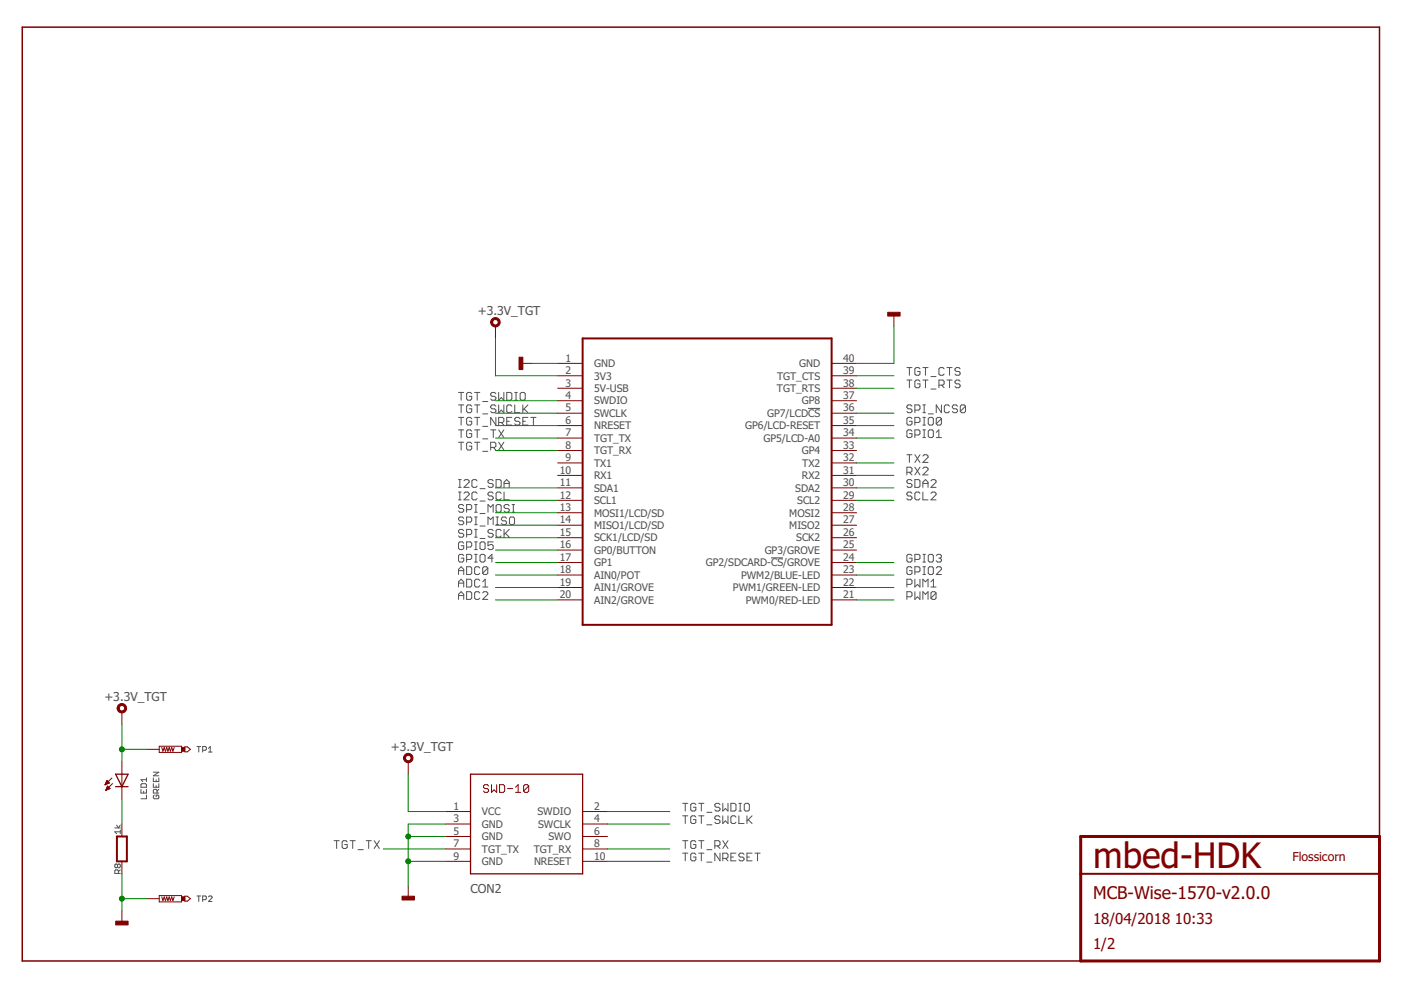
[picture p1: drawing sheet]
<svg xmlns="http://www.w3.org/2000/svg" width="297mm" height="210mm" viewBox="0 0 297 210" stroke-linecap="round" stroke-linejoin="round" font-family="sans-serif">
<g fill="none" stroke="#505050" stroke-width=".21">
<path d="M192.3 77.9h1.1M192.8 77.9v1.7M195.1 78.2l-.3-.3h-.6l-.2 .3v1.1l.2 .3h.6l.3-.3v-.5h-.6M195.7 77.9h1.1M196.2 77.9v1.7M197.4 79.8h1.1M200.2 78.2l-.3-.3h-.6l-.2 .3v1.1l.2 .3h.6l.3-.3M200.8 77.9h1.1M201.3 77.9v1.7M203.6 78.2l-.3-.3h-.5l-.3 .3v.3l.3 .3h.5l.3 .2v.3l-.3 .3h-.5l-.3-.3M97.2 91.1h1.1M97.2 93.8h1.1"/>
<path d="M97.2 83.2h1.1M97.2 85.9h1.1M97.2 88.5h1.1M97.8 83.2v1.7M97.8 85.9v1.6M97.8 88.5v1.6M97.8 91.1v1.7M97.8 93.8v1.6M100 91.4l-.3-.3h-.5l-.3 .3v1.1l.3 .3h.5l.3-.3v-.6h-.5M100 83.5l-.3-.3h-.5l-.3 .3v1.1l.3 .3h.5l.3-.3v-.6h-.5M100 86.1l-.3-.2h-.5l-.3 .2v1.1l.3 .3h.5l.3-.3v-.5h-.5M100 88.8l-.3-.3h-.5l-.3 .3v1.1l.3 .2h.5l.3-.2v-.6h-.5"/>
<path d="M100 94l-.3-.2h-.5l-.3 .2v1.1l.3 .3h.5l.3-.3v-.5h-.5M100.6 91.1h1.1M100.6 93.8h1.1M100.6 83.2h1.1M100.6 85.9h1.1M100.6 88.5h1.1M101.2 83.2v1.7M101.2 85.9v1.6M101.2 88.5v1.6M101.2 91.1v1.7M101.2 93.8v1.6M102.3 93h1.1"/>
<path d="M102.3 95.7h1.1M102.3 85.1h1.1M102.3 87.8h1.1M102.3 90.4h1.1M104 91.1h1.1M104 94.9h.9l.2-.3v-.6l-.2-.2h-.9v1.6M104.6 91.1v1.7M104.6 94.9l.5 .5M105.1 83.5l-.2-.3h-.6l-.3 .3v.3l.3 .2h.6l.2 .3v.3l-.2 .3h-.6l-.3-.3M105.1 86.1l-.2-.2h-.6l-.3 .2v.3l.3 .3h.6l.2 .3v.2l-.2 .3h-.6l-.3-.3M105.1 88.5v1.6l-1.1-1.6v1.6M105.7 91.1l1.1 1.7"/>
<path d="M105.7 93.8l1.1 1.6M105.7 83.2v1.7l.6-.6 .5 .6v-1.7M105.7 85.9v1.6l.6-.5 .5 .5v-1.6M105.7 89.6h.9l.2-.3v-.5l-.2-.3h-.9v1.6M106.3 89.6l.5 .5M106.8 91.1l-1.1 1.7M106.8 93.8l-1.1 1.6M107.4 83.2h.8l.3 .3v1.1l-.3 .3h-.8zM107.4 89.3h.6M108.5 86.1l-.3-.2h-.5l-.3 .2v1.1l.3 .3h.5l.3-.3M108.5 88.5h-1.1v1.6h1.1M109.1 83.2h.6"/>
<path d="M109.1 84.9h.6M109.1 85.9v1.6h1.1M109.4 83.2v1.7M110.2 88.8l-.2-.3h-.6l-.3 .3v.2l.3 .3h.6l.2 .3v.3l-.2 .2h-.6l-.3-.2M110.6 83.2h.5l.3 .3v1.1l-.3 .3h-.5l-.3-.3v-1.1zM110.8 85.9v1.6M110.8 89.3h.6M111.1 86.7l.8 .8M111.9 88.5h-1.1v1.6h1.1M111.9 85.9l-1.1 1.1M112.5 88.5h1.1M113.1 88.5v1.6"/>
<path d="M171.3 86.6h2.6M192.3 80.6h1.1M192.3 96.4h1.1M192.8 80.6v1.6M192.8 96.4v1.6M193.4 91.4l-.3-.3h-.6l-.2 .3v1.1l.2 .3h.6l.3-.3v-.6h-.6M193.4 86.1l-.3-.2h-.6l-.2 .2v.3l.2 .3h.6l.3 .3v.2l-.3 .3h-.6l-.2-.3M193.4 88.8l-.3-.3h-.6l-.2 .3v1.1l.2 .2h.6l.3-.2v-.6h-.6M194 92.2h.8l.3-.3v-.5l-.3-.3h-.8v1.7M194 87h.8l.3-.3v-.6l-.3-.2h-.8v1.6M194 89.6h.8l.3-.3v-.5l-.3-.3h-.8v1.6M194 96.4l1.1 1.6"/>
<path d="M194 99.1l1.1 1.6M195.1 80.9l-.3-.3h-.6l-.2 .3v1l.2 .3h.6l.3-.3v-.5h-.6M195.1 96.4l-1.1 1.6M195.1 99.1l-1.1 1.6M195.7 91.1h.5M195.7 92.8h.5M195.7 85.9h.5M195.7 87.5h.5M195.7 88.5h.5M195.7 90.1h.5M195.7 80.6h1.1M195.7 96.7l.2-.3h.6l.3 .3v.3l-1.1 1h1.1"/>
<path d="M195.7 99.3l.2-.2h.6l.3 .2v.3l-1.1 1.1h1.1M195.9 85.9v1.6M195.9 88.5v1.6M195.9 91.1v1.7M196.2 80.6v1.6M196.8 87.8h1.1M197.1 91.1h.5l.3 .3v1.1l-.3 .3h-.5l-.3-.3v-1.1zM197.1 88.5h.5l.3 .3v1.1l-.3 .2h-.5l-.3-.2v-1.1zM197.4 82.5h1.1M198.5 92.8h1.1M198.5 91.7l.6-.6v1.7M199.1 81.7h.8l.3-.3v-.5l-.3-.3h-.8v1.6"/>
<path d="M199.6 88.8l-.3-.3h-.5l-.3 .3v1.1M199.6 88.8v1.1l-.3 .2h-.5l-.3-.2M199.6 85.9v1.6l-1.1-1.6v1.6M199.6 88.8l-1.1 1.1M199.6 81.7l.6 .5M200.8 80.6h1.1M201.3 86.1l-.3-.2h-.5l-.3 .2v1.1l.3 .3h.5l.3-.3M201.3 80.6v1.6M203 86.1l-.3-.2h-.5l-.3 .2v.3l.3 .3h.5l.3 .3v.2l-.3 .3h-.5l-.3-.3M203.6 80.9l-.3-.3h-.5l-.3 .3v.2l.3 .3h.5l.3 .3v.2l-.3 .3h-.5l-.3-.3M204.7 86.1l-.3-.2h-.5l-.3 .2v1.1M204.7 86.1v1.1l-.3 .3h-.5l-.3-.3"/>
<path d="M204.7 86.1l-1.1 1.1M97.2 103.3h.6M97.2 101.7h.6M97.2 106h.6M97.2 104.3h.6M97.5 101.7v1.6M97.5 104.3v1.7M98.3 109.9l-.3-.3h-.5l-.3 .3v.3l.3 .2h.5l.3 .3v.3l-.3 .3h-.5l-.3-.3M98.3 107.3l-.3-.3h-.5l-.3 .3v.2l.3 .3h.5l.3 .3v.2l-.3 .3h-.5l-.3-.3M98.3 112.5l-.3-.3h-.5l-.3 .3v.3l.3 .3h.5l.3 .2v.3l-.3 .3h-.5l-.3-.3M98.3 115.2l-.3-.3h-.5l-.3 .3v1.1l.3 .2h.5l.3-.2v-.6h-.5M98.3 117.8l-.3-.3h-.5l-.3 .3v1.1l.3 .3h.5l.3-.3v-.6h-.5"/>
<path d="M98.4 102l.2-.3h.6l.3 .3v.2l-1.1 1.1h1.1M98.4 104.6l.2-.3h.6l.3 .3v.3l-1.1 1.1h1.1M98.9 108.1h.8l.3-.3v-.5l-.3-.3h-.8v1.6M98.9 110.7h.8l.3-.3v-.5l-.3-.3h-.8v1.7M98.9 113.3h.8l.3-.2v-.6l-.3-.3h-.8v1.7M98.9 116h.8l.3-.3v-.5l-.3-.3h-.8v1.6M98.9 118.6h.8l.3-.3v-.5l-.3-.3h-.8v1.7M100.6 109.6h.6M100.6 111.3h.6M100.6 112.2h.6M100.6 113.9h.6M100.6 107h.6"/>
<path d="M100.6 108.6h.6M100.6 114.9h.6M100.6 116.5h.6M100.6 117.5h.6M100.6 119.2h.6M100.9 107v1.6M100.9 109.6v1.7M100.9 112.2v1.7M100.9 114.9v1.6M100.9 117.5v1.7M101.2 102l-.3-.3h-.6l-.2 .3v1.1l.2 .2h.6l.3-.2M101.2 104.6l-.3-.3h-.6l-.2 .3v1.1l.2 .3h.6l.3-.3"/>
<path d="M101.8 103.6h1M101.8 106.2h1M101.8 111.5h1M101.8 114.2h1M101.8 108.9h1M102 117.5h.6l.2 .3v1.1l-.2 .3h-.6l-.2-.3v-1.1zM102 114.9h.6l.2 .3v1.1l-.2 .2h-.6l-.2-.2v-1.1zM103.5 108.6v-1.6l.5 .5 .6-.5v1.6M103.5 111.3v-1.7l.5 .6 .6-.6v1.7M104.6 102l-.3-.3h-.6l-.2 .3v.2l.2 .3h.6l.3 .3v.3l-.3 .2h-.6l-.2-.2M104.6 104.6l-.3-.3h-.6l-.2 .3v.3l.2 .3h.6l.3 .2v.3l-.3 .3h-.6l-.2-.3M104.6 112.5l-.3-.3h-.6l-.2 .3v.3l.2 .3h.6l.3 .2v.3l-.3 .3h-.6l-.2-.3"/>
<path d="M104.6 114.9h-1.1v.8l.5-.3h.3l.3 .3v.6l-.3 .2h-.6l-.2-.2M104.6 118.3h-1.1l.8-.8v1.7M105.2 101.7h.8l.3 .3v1.1l-.3 .2h-.8zM105.2 109.6h.5M105.2 111.3h.5M105.4 107h.6l.3 .3v1l-.3 .3h-.6l-.2-.3v-1zM105.4 109.6v1.7M106.3 104.6l-.3-.3h-.6l-.2 .3v1.1l.2 .3h.6l.3-.3M106.3 112.5l-.3-.3h-.6l-.2 .3v1.1l.2 .3h.6l.3-.3M106.9 102.5h1.1M106.9 103.3v-1.1l.5-.5 .6 .5v1.1M106.9 104.3v1.7h1.1"/>
<path d="M106.9 112.2v1.7M107.1 113.1l.9 .8M107.4 109.9l-.3-.3h-.5l-.3 .3v.3l.3 .2h.5l.3 .3v.3l-.3 .3h-.5l-.3-.3M108 107.3l-.3-.3h-.6l-.2 .3v.2l.2 .3h.6l.3 .3v.2l-.3 .3h-.6l-.2-.3M108 112.2l-1.1 1.1M108.3 109.6h.5l.3 .3v1.1l-.3 .3h-.5l-.3-.3v-1.1zM108.6 107h.5M108.6 108.6h.5M108.8 107v1.6M163.5 118.3h2.5M192.3 100.1h.8l.3-.2v-.6l-.3-.2h-.8v1.6M192.8 100.1l.6 .6"/>
<path d="M193.4 102l-.3-.3h-.6l-.2 .3v.2l.2 .3h.6l.3 .3v.3l-.3 .2h-.6l-.2-.2M193.4 104.6l-.3-.3h-.6l-.2 .3v.3l.2 .3h.6l.3 .2v.3l-.3 .3h-.6l-.2-.3M193.4 117.8l-.3-.3h-.6l-.2 .3v1.1l.2 .3h.6l.3-.3v-.6h-.6M194 101.7h.8l.3 .3v1.1l-.3 .2h-.8zM194 118.6h.8l.3-.3v-.5l-.3-.3h-.8v1.7M195.1 104.6l-.3-.3h-.6l-.2 .3v1.1l.2 .3h.6l.3-.3M195.7 102.5h1.1M195.7 104.3v1.7h1.1M195.7 103.3v-1.1l.5-.5 .6 .5v1.1M195.7 117.5h.5M195.7 119.2h.5M195.9 117.5v1.7"/>
<path d="M197.1 117.5h.5l.3 .3v1.1l-.3 .3h-.5l-.3-.3v-1.1zM197.4 102l.3-.3h.5l.3 .3v.2l-1.1 1.1h1.1M197.4 104.6l.3-.3h.5l.3 .3v.3l-1.1 1.1h1.1M198.5 117.8l.3-.3h.5l.3 .3v.3l-.3 .2M199.1 118.3h.2M199.3 118.3l.3 .3v.3l-.3 .3h-.5l-.3-.3M97.2 121.8v-1.1l.6-.5 .5 .5v1.1M97.2 124.5v-1.1l.6-.6 .5 .6v1.1M97.2 127.1v-1.1l.6-.5 .5 .5v1.1M97.2 121h1.1M97.2 123.6h1.1M97.2 126.3h1.1"/>
<path d="M98.9 120.2h.8l.3 .2v1.1l-.3 .3h-.8zM98.9 122.8h.8l.3 .3v1.1l-.3 .3h-.8zM98.9 125.5h.8l.3 .2v1.1l-.3 .3h-.8zM101.7 120.4l-.2-.2h-.6l-.3 .2v1.1l.3 .3h.6l.2-.3M101.7 123.1l-.2-.3h-.6l-.3 .3v1.1l.3 .3h.6l.2-.3M101.7 125.7l-.2-.2h-.6l-.3 .2v1.1l.3 .3h.6l.2-.3M102.3 125.7l.3-.2h.5l.3 .2v.3l-1.1 1.1h1.1M102.3 124.5h1.1M102.3 123.4l.6-.6v1.7M103.4 120.4v1.1l-.3 .3h-.5l-.3-.3M103.4 120.4l-.3-.2h-.5l-.3 .2v1.1M103.4 120.4l-1.1 1.1"/>
<path d="M192.3 123.9h.8l.3-.3v-.5l-.3-.3h-.8v1.7M192.3 126.5h.8l.3-.2v-.6l-.3-.2h-.8v1.6M193.4 120.4l-.3-.2h-.6l-.2 .2v1.1l.2 .3h.6l.3-.3v-.5h-.6M194 121.3h.8l.3-.3v-.6l-.3-.2h-.8v1.6M194 122.8v1.7l.5-.6 .6 .6v-1.7M194 125.5v1.6l.5-.6 .6 .6v-1.6M195.7 121.8h.5M195.7 120.2h.5M195.7 124.5v-1.7l.5 .6 .6-.6v1.7M195.7 127.1v-1.6l.5 .5 .6-.5v1.6M195.9 120.2v1.6M196.8 120.4l.3-.2h.5l.3 .2v1.1l-.3 .3h-.5l-.3-.3z"/>
<path d="M197.4 124.5h1.1M197.4 123.4l.5-.6v1.7M198.5 125.7v1.1l-.3 .3h-.5l-.3-.3M198.5 125.7l-.3-.2h-.5l-.3 .2v1.1M198.5 125.7l-1.1 1.1M198.5 120.4l.3-.2h.5l.3 .2v.3l-1.1 1.1h1.1M41.8 158.3h.7M42.1 158.3v1.1M43 159.1h.6l.2-.2v-.4l-.2-.2h-.6v1.1M44.2 158.7l.4-.4v1.1M44.2 159.4h.8M24.3 175.5h1.2"/>
<path d="M24.7 174.9l.4 .6 .4-.6M25.5 176.4h-1.2l.4 .3M25.5 176v.7M29.9 167.4v.7h1.2v-.7M30.1 166.2h.7l.3 .1v.6h-1.2v-.6zM30.5 167.7v.4M31.1 168.6v.8h-1.2M31.1 164.9v.8M31.1 165.3h-1.2l.4 .4M32.5 164.9v.8h1.2v-.8M32.5 166.2v.7h1.2v-.7M32.5 163.7h1.2l-1.2 .8h1.2"/>
<path d="M32.7 168.6l-.2 .2v.4l.2 .2h.8l.2-.2v-.4l-.2-.2h-.4v.4M33.1 165.3v.4M33.1 166.5v.4M33.3 168.1v-.5l-.2-.2h-.4l-.2 .2v.5h1.2M33.7 167.4l-.4 .3M70.8 178.2h1.1M71.4 178.2v1.7M73.6 178.5l-.3-.3h-.5l-.3 .3v1.1l.3 .3h.5l.3-.3v-.5h-.5M74.2 178.2h1.1M74.8 178.2v1.7M77.6 178.2h1.1M78.2 178.2v1.7"/>
<path d="M79.3 178.2l1.1 1.7M80.4 178.2l-1.1 1.7M144.7 178.2h1.1M144.7 170.3h1.1M144.7 173h1.1M145.3 170.3v1.7M145.3 173v1.6M145.3 178.2v1.7M147.5 178.5l-.2-.3h-.6l-.2 .3v1.1l.2 .3h.6l.2-.3v-.5h-.5M147.5 170.6l-.2-.3h-.6l-.2 .3v1.1l.2 .3h.6l.2-.3v-.5h-.5M147.5 173.2l-.2-.2h-.6l-.2 .2v1.1l.2 .3h.6l.2-.3v-.5h-.5M148.1 178.2h1.1"/>
<path d="M148.1 170.3h1.1M148.1 173h1.1M148.7 170.3v1.7M148.7 173v1.6M148.7 178.2v1.7M149.9 172.2h1M149.9 174.9h1M151.6 179.3h.8l.3-.2v-.6l-.3-.3h-.8v1.7M152.1 179.3l.6 .6M152.7 170.6l-.3-.3h-.6l-.2 .3v.3l.2 .3h.6l.3 .2v.3l-.3 .3h-.6l-.2-.3M152.7 173.2l-.3-.2h-.6l-.2 .2v.3l.2 .3h.6l.3 .3v.2l-.3 .3h-.6l-.2-.3M153.2 178.2l1.1 1.7"/>
<path d="M153.2 170.3v1.7l.6-.6 .5 .6v-1.7M153.2 173v1.6l.6-.5 .5 .5v-1.6M154.3 178.2l-1.1 1.7M155 170.3h.8l.2 .3v1.1l-.2 .3h-.8zM156 173.2l-.2-.2h-.6l-.2 .2v1.1l.2 .3h.6l.2-.3M156.7 170.3h.5M156.7 172h.5M156.7 173v1.6h1.1M156.9 170.3v1.7M158.1 170.3h.5l.3 .3v1.1l-.3 .3h-.5l-.3-.3v-1.1zM158.4 173v1.6M158.6 173.8l.8 .8"/>
<path d="M159.4 173l-1 1.1M24.9 183.4l.2-.2 .4 .2v.4l-.2 .2-.4-.2M24.9 183.4l-.2-.2-.4 .2v.4l.2 .2 .4-.2M24.9 183.4v.4M25.1 185.2v-.6l-.2-.2h-.4l-.2 .2v.6h1.2M25.5 184.4l-.4 .4M41.8 190h.7M42.1 190v1.1M43 190.8h.6l.2-.3v-.3l-.2-.2h-.6v1.1M44.2 190.2l.2-.2h.4l.2 .2v.2l-.8 .7h.8M75.9 180.1h1.1M144.7 180.9h1.1"/>
<path d="M145.3 180.9v1.6M147.5 181.2l-.2-.3h-.6l-.2 .3v1l.2 .3h.6l.2-.3v-.5h-.5M148.1 180.9h1.1M148.7 180.9v1.6M149.9 180.1h1M149.9 182.8h1M152.7 180.9v1.6l-1.1-1.6v1.6M153.2 182h.9l.2-.3v-.5l-.2-.3h-.9v1.6M153.8 182l.5 .5M155 181.7h.5M156 180.9h-1v1.6h1M157.8 181.2l-.3-.3h-.6l-.2 .3v.2l.2 .3h.6l.3 .3v.2l-.3 .3h-.6l-.2-.3"/>
<path d="M158.4 181.7h.5M159.4 180.9h-1v1.6h1M160.1 180.9h1.1M160.6 180.9v1.6"/>
</g>
<path d="M292.5 177.4v-171.6h-287.8v198h224.4" fill="none" stroke="#800000" stroke-width=".32"/>
<path d="M229.1 177.4h63.4v26.4h-63.4z" fill="none" stroke="#800000" stroke-width=".63"/>
<path d="M123.5 71.8h52.8v60.7h-52.8zM24.8 177.4h2.1v5.2h-2.1zM229.1 185.3h63.4" fill="none" stroke="#800000" stroke-width=".42"/>
<g fill="#800000" stroke="#800000" stroke-width=".21">
<path d="M110 75.7h.8v2.7h-.8z"/>
<path d="M188.2 66.2h2.6v.8h-2.6z"/>
<path d="M24.5 195.3h2.7v.8h-2.7z"/>
<path d="M38.5 158.5h.7v.8h-.7z"/>
<path d="M38.5 190.1h.7v.8h-.7z"/>
<path d="M85.2 190h2.7v.8h-2.7z"/>
</g>
<g fill="none" stroke="#800000" stroke-width=".21">
<path d="M105.1 69.1v2.7M110.3 77h2.7M118.2 77h5.3M118.2 79.7h5.3M176.3 77h5.3M176.3 79.7h5.3M189.5 66.5v2.6M118.2 82.3h5.3M118.2 85h5.3M118.2 87.6h5.3M118.2 90.2h5.3M118.2 92.9h5.3"/>
<path d="M118.2 95.5h5.3M118.2 98.1h5.3M176.3 82.3h5.3M176.3 85h5.3M176.3 87.6h5.3M176.3 90.2h5.3M176.3 92.9h5.3M176.3 95.5h5.3M176.3 98.1h5.3M118.2 100.8h5.3M118.2 103.4h5.3M118.2 106.1h5.3"/>
<path d="M118.2 108.7h5.3M118.2 111.4h5.3M118.2 114h5.3M118.2 116.6h5.3M118.2 119.3h5.3M176.3 100.8h5.3M176.3 103.4h5.3M176.3 106.1h5.3M176.3 108.7h5.3M176.3 111.4h5.3M176.3 114h5.3M176.3 116.6h5.3"/>
<path d="M176.3 119.3h5.3M118.2 121.9h5.3M118.2 124.6h5.3M118.2 127.2h5.3M176.3 121.9h5.3M176.3 124.6h5.3M176.3 127.2h5.3M25.8 151v2.6M31.1 158.9h2.7M33.8 158.2h4.7v1.3h-4.7zM34.3 158.5l.2 .8 .3-.8 .3 .8 .2-.8 .3 .8 .3-.8 .2 .8 .3-.8 .3 .8 .2-.8M39.2 158.3h.5l.7 .6-.7 .5h-.5z"/>
<path d="M22.3 166.4h.1M22.3 166.3h.3M22.4 166.1h.5M22.4 166h.8M22.4 167.5h.1M22.5 167.4h.3M22.5 165.9h.6M22.5 165.8h.5M22.5 167.3h.6M22.6 167.2h.7M22.6 165.6h.2M22.6 165.5h.1"/>
<path d="M22.6 167h.6M22.7 165.5l-.4 .9M22.7 165.5l.5 .5-.9 .4M22.7 166.9h.4M22.8 166.8h.1M23.3 167.2l-.5-.5-.4 .9M23.3 167.2l-.9 .4M23.7 165l-1.4 1.4M23.9 166.1l-1.5 1.5M25.8 161.5v7.9M25.8 174.7v2.7M86.6 161.5v2.6"/>
<path d="M94.5 172.1h5.3M94.5 174.7h5.3M94.5 177.4h5.3M103.6 166.6l-.3-.2h-.5l-.3 .2v.3l.3 .3h.5l.3 .3v.2l-.3 .3h-.5l-.3-.3M104.2 166.4v1.6l.6-.5 .5 .5v-1.6M105.9 166.4h.8l.3 .2v1.1l-.3 .3h-.8zM107.6 167.2h1.1M109.3 168h1.1M109.3 166.9l.6-.5v1.6M112.1 166.6l-.3-.2h-.5l-.3 .2v1.1M112.1 166.6v1.1l-.3 .3h-.5l-.3-.3M112.1 166.6l-1.1 1.1"/>
<path d="M123.5 172.1h5.3M123.5 174.7h5.3M123.5 177.4h5.3M25.8 182.6v2.7M25.8 193.2v2.6M31.1 190.5h2.7M33.8 189.9h4.7v1.3h-4.7zM34.3 190.2l.2 .7 .3-.7 .3 .7 .2-.7 .3 .7 .3-.7 .2 .7 .3-.7 .3 .7 .2-.7M39.2 190h.5l.7 .5-.7 .6h-.5zM86.6 187.9v2.6M94.5 180h5.3M94.5 182.6h5.3"/>
<path d="M123.5 180h5.3M123.5 182.6h5.3"/>
</g>
<g fill="#800000" stroke="#800000" stroke-width=".21">
<path d="M104.2 67.7a1.01 1.01 0 0 1 1.7 0 1.01 1.01 0 0 1-.5 1.6 1.01 1.01 0 0 1-1.4-1h.5a.59 .59 0 0 1 .8-.5 .59 .59 0 0 1 .1 1 .59 .59 0 0 1-.9-.3v-.2h-.5z" fill-rule="evenodd"/>
<path d="M25 149.6a1.01 1.01 0 0 1 1.7 0 1.01 1.01 0 0 1-.5 1.5 1.01 1.01 0 0 1-1.4-.9h.5a.58 .58 0 0 1 .7-.6 .58 .58 0 0 1 .2 .9 .58 .58 0 0 1-.9-.2v-.1h-.5z" fill-rule="evenodd"/>
<path d="M85.7 160.1a1.01 1.01 0 0 1 1.7 0 1.01 1.01 0 0 1-.5 1.6 1.01 1.01 0 0 1-1.3-1h.4a.59 .59 0 0 1 .8-.5 .59 .59 0 0 1 .1 1 .59 .59 0 0 1-.9-.3v-.2h-.4z" fill-rule="evenodd"/>
</g>
<path d="M24.5 164.1h2.7l-1.4 2.7zM24.5 166.8h2.7M99.8 164.1h23.7v21.2h-23.7z" fill="none" stroke="#800000" stroke-width=".28"/>
<g fill="none" stroke="#008000" stroke-width=".21">
<path d="M105.1 71.8v7.9h13.1M113 77h5.2M181.6 79.7h7.9M189.5 69.1v7.9h-7.9M105.1 92.9h13.1M105.1 95.5h13.1M105.1 85h13.1M105.1 87.6h13.1M105.1 90.2h13.1M181.6 92.9h7.9M181.6 87.6h7.9M181.6 90.2h7.9"/>
<path d="M181.6 82.3h7.9M181.6 98.1h7.9M105.1 103.4h13.1M105.1 106.1h13.1M105.1 111.4h13.1M105.1 114h13.1M105.1 108.7h13.1M105.1 116.6h13.1M105.1 119.3h13.1M181.6 103.4h7.9M181.6 106.1h7.9M181.6 119.3h7.9"/>
<path d="M181.6 100.8h7.9M105.1 121.9h13.1M105.1 124.6h13.1M105.1 127.2h13.1M181.6 121.9h7.9M181.6 124.6h7.9M181.6 127.2h7.9M25.8 153.6v7.9M25.8 158.9h5.3M25.8 169.4v5.3M86.6 164.1v8h7.9M86.6 177.4h7.9"/>
<path d="M94.5 174.7h-7.9v13.2M128.8 174.7h13.2M128.8 172.1h13.2M25.8 185.3v7.9M25.8 190.5h5.3M81.3 180h13.2M86.6 182.6h7.9M128.8 182.6h13.2M128.8 180h13.2"/>
</g>
<g fill="#008000" stroke="#008000" stroke-width=".21">
<circle cx="25.8" cy="190.5" r=".53"/>
<circle cx="86.6" cy="177.4" r=".53"/>
<circle cx="86.6" cy="182.6" r=".53"/>
<circle cx="25.8" cy="158.9" r=".53"/>
</g>
<text font-size="7.5" fill="#800000" x="231.8" y="184">mbed-HDK</text>
<text font-size="3.7" fill="#800000" x="231.8" y="190.6">MCB-Wise-1570-v2.0.0</text>
<g font-size="3.2" fill="#800000">
<text x="231.8" y="195.8">18/04/2018</text>
<text x="249.1" y="195.8">10:33</text>
<text x="231.8" y="201.1">1/2</text>
</g>
<g font-size="2.6" fill="#505050">
<text x="101.3" y="66.7">+3.3V_TGT</text>
<text x="22.1" y="148.6">+3.3V_TGT</text>
<text x="82.9" y="159.1">+3.3V_TGT</text>
<text x="99.8" y="189.2">CON2</text>
</g>
<text font-size="2.6" fill="#800000" x="274" y="182.6">Flossicorn</text>
<g font-size="2.2" fill="#505050">
<text x="119.9" y="76.7">1</text>
<text x="126" y="77.8">GND</text>
<text x="169.4" y="77.8">GND</text>
<text x="178.8" y="76.7">40</text>
<text x="119.9" y="79.3">2</text>
<text x="119.9" y="82">3</text>
<text x="126" y="80.5">3V3</text>
<text x="126" y="83.1">5V-USB</text>
<text x="164.7" y="83.1">TGT_RTS</text>
<text x="164.8" y="80.5">TGT_CTS</text>
<text x="178.8" y="82">38</text>
<text x="178.8" y="79.3">39</text>
<text x="119.9" y="84.6">4</text>
<text x="119.9" y="87.2">5</text>
<text x="119.9" y="89.9">6</text>
<text x="126" y="85.8">SWDIO</text>
<text x="126" y="88.4">SWCLK</text>
<text x="162.6" y="88.4">GP7/LCDCS</text>
<text x="170" y="85.8">GP8</text>
<text x="178.8" y="89.9">35</text>
<text x="178.8" y="87.2">36</text>
<text x="178.8" y="84.6">37</text>
<text x="119.9" y="92.5">7</text>
<text x="119.9" y="95.1">8</text>
<text x="126" y="91">NRESET</text>
<text x="126" y="93.7">TGT_TX</text>
<text x="158" y="91">GP6/LCD-RESET</text>
<text x="161.8" y="93.7">GP5/LCD-A0</text>
<text x="178.8" y="95.1">33</text>
<text x="178.8" y="92.5">34</text>
<text x="118.7" y="100.4">10</text>
<text x="119.9" y="97.8">9</text>
<text x="126" y="96.3">TGT_RX</text>
<text x="126" y="99">TX1</text>
<text x="126" y="101.6">RX1</text>
<text x="170" y="96.3">GP4</text>
<text x="170" y="101.6">RX2</text>
<text x="170.1" y="99">TX2</text>
<text x="178.8" y="100.4">31</text>
<text x="178.8" y="97.8">32</text>
<text x="118.7" y="103.1">11</text>
<text x="118.7" y="105.7">12</text>
<text x="126" y="104.2">SDA1</text>
<text x="126" y="106.9">SCL1</text>
<text x="168.6" y="104.2">SDA2</text>
<text x="169" y="106.9">SCL2</text>
<text x="178.8" y="105.7">29</text>
<text x="178.8" y="103.1">30</text>
<text x="118.7" y="108.3">13</text>
<text x="118.7" y="111">14</text>
<text x="118.7" y="113.6">15</text>
<text x="126" y="109.5">MOSI1/LCD/SD</text>
<text x="126" y="112.1">MISO1/LCD/SD</text>
<text x="167.4" y="112.2">MISO2</text>
<text x="167.4" y="109.5">MOSI2</text>
<text x="178.8" y="113.6">26</text>
<text x="178.8" y="111">27</text>
<text x="178.8" y="108.3">28</text>
<text x="118.7" y="116.3">16</text>
<text x="118.7" y="118.9">17</text>
<text x="126" y="114.8">SCK1/LCD/SD</text>
<text x="126" y="117.4">GP0/BUTTON</text>
<text x="162.1" y="117.4">GP3/GROVE</text>
<text x="168.8" y="114.8">SCK2</text>
<text x="178.8" y="118.9">24</text>
<text x="178.8" y="116.3">25</text>
<text x="118.7" y="121.5">18</text>
<text x="118.7" y="124.2">19</text>
<text x="126" y="120.1">GP1</text>
<text x="126" y="122.7">AIN0/POT</text>
<text x="126" y="125.3">AIN1/GROVE</text>
<text x="149.6" y="120.1">GP2/SDCARD-CS/GROVE</text>
<text x="155.4" y="125.4">PWM1/GREEN-LED</text>
<text x="157.1" y="122.7">PWM2/BLUE-LED</text>
<text x="178.8" y="124.2">22</text>
<text x="178.8" y="121.5">23</text>
<text x="118.7" y="126.8">20</text>
<text x="126" y="128">AIN2/GROVE</text>
<text x="158.1" y="128">PWM0/RED-LED</text>
<text x="178.8" y="126.8">21</text>
<text x="96.1" y="171.7">1</text>
<text x="102.2" y="172.9">VCC</text>
<text x="114" y="172.9">SWDIO</text>
<text x="126" y="171.7">2</text>
<text x="96.1" y="174.3">3</text>
<text x="96.1" y="177">5</text>
<text x="96.1" y="179.6">7</text>
<text x="102.2" y="175.5">GND</text>
<text x="102.2" y="178.1">GND</text>
<text x="114.1" y="175.5">SWCLK</text>
<text x="116.3" y="178.1">SWO</text>
<text x="126" y="174.3">4</text>
<text x="126" y="177">6</text>
<text x="126" y="179.6">8</text>
<text x="96.1" y="182.3">9</text>
<text x="102.2" y="180.8">TGT_TX</text>
<text x="102.2" y="183.4">GND</text>
<text x="113.2" y="180.8">TGT_RX</text>
<text x="113.2" y="183.4">NRESET</text>
<text x="126" y="182.3">10</text>
</g>
</svg>
